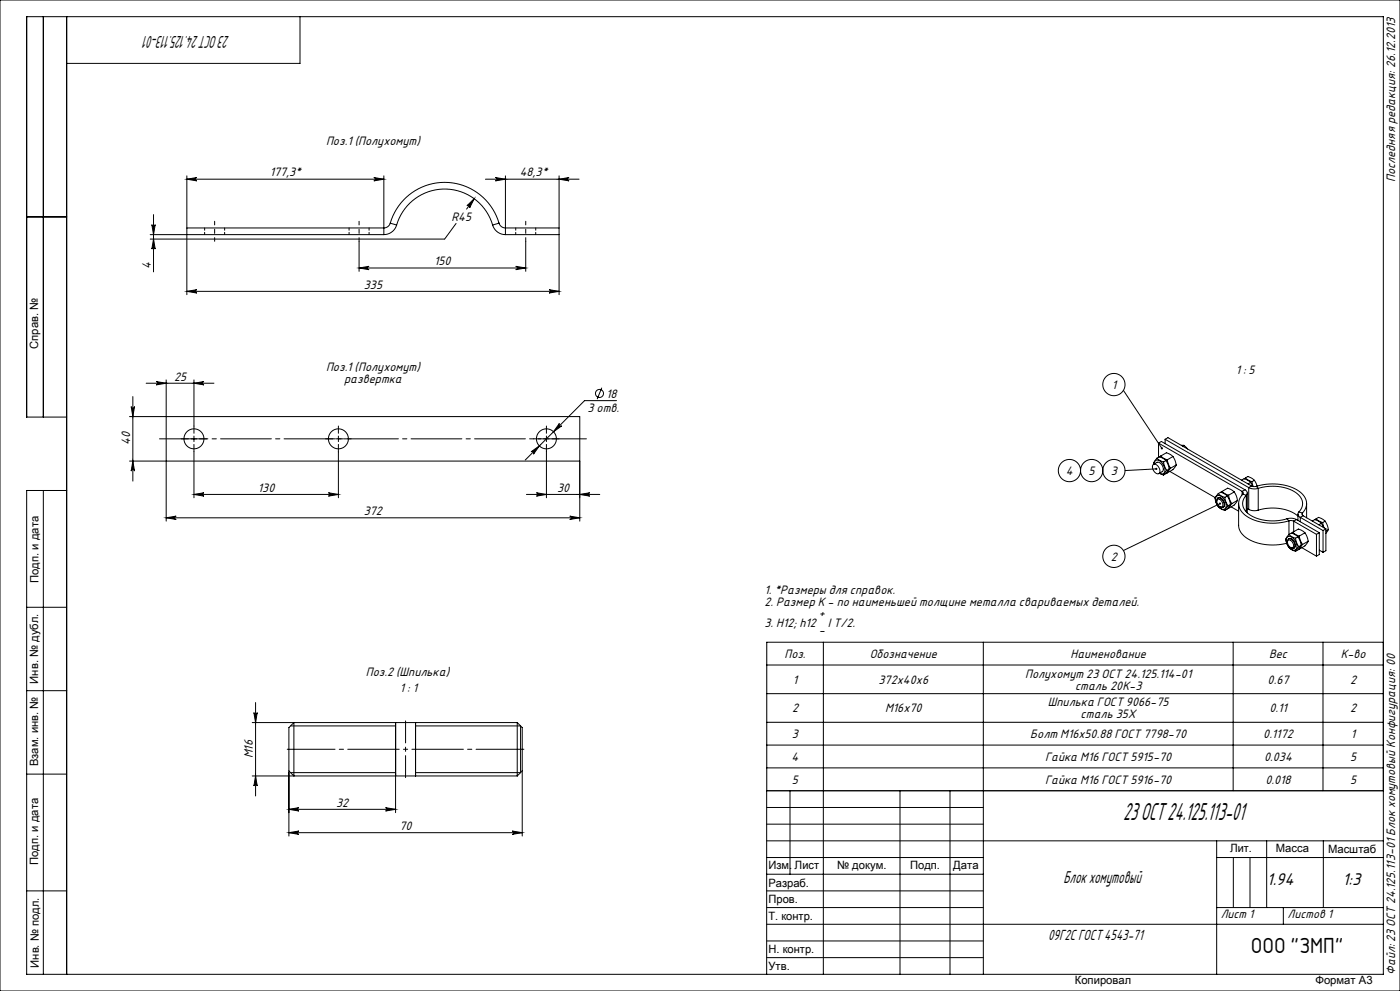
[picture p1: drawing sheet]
<svg xmlns="http://www.w3.org/2000/svg" width="420mm" height="297mm" viewBox="0 0 420 297" stroke-linecap="round" stroke-linejoin="round" font-family="sans-serif">
<g fill="none" stroke="#000" stroke-width=".3">
<path d="M0 0h420v297h-420zM13 5v120M20 5v287M90 5v14h-70M56.1 53.7l3-.5a.5 .5 0 0 0-.5 .5 .5 .5 0 0 0 .5 .5zM56.1 53.7h59.1M56.1 52.7v35.6M112.2 53.2l3 .5-3 .5a.5 .5 0 0 0 .4-.5 .5 .5 0 0 0-.4-.5zM115.2 52.7v17.6M142.3 59.6l-2.3 3.1M145.6 53.7h28.1M148.6 53.2l3 .5-3 .5a.5 .5 0 0 0 .5-.5 .5 .5 0 0 0-.5-.5z"/>
<path d="M151.6 52.7v17.6M167.7 53.7l3-.5a.5 .5 0 0 0-.5 .5 .5 .5 0 0 0 .5 .5zM167.7 52.7v35.6M8 65h12M45.6 67.3a.5 .5 0 0 0 .5 .5 .5 .5 0 0 0 .5-.5l-.5 3zM46.1 71.7l.5 3a.5 .5 0 0 0-.5-.5 .5 .5 0 0 0-.5 .5zM46.1 64.3v17.2M107.7 72.3v9M115.2 70.3h-70.1M117.1 66.9a17 17 0 0 1 16.3-12.2 17 17 0 0 1 16.3 12.2M117.1 66.9a2 2 0 0 1-1.9 1.4h-59.1M117.1 66.9l1.9 .5"/>
<path d="M119 67.4a15 15 0 0 1 14.4-10.7 15 15 0 0 1 14.4 10.7M119 67.4a4 4 0 0 1-3.8 2.9M136.8 67l-3.4 4.7h-88.3M140.1 61.7l2.2-2.1-1.4 2.7a.5 .5 0 0 0-.1-.7 .5 .5 0 0 0-.7 .1zM147.8 67.4a4 4 0 0 0 3.8 2.9M149.7 66.9a2 2 0 0 0 1.9 1.4h16.1M149.7 66.9l-1.9 .5M151.6 70.3h16.1M154.7 79.8l3 .5-3 .5a.5 .5 0 0 0 .5-.5 .5 .5 0 0 0-.5-.5zM157.7 72.3v9M56.1 87.3l3-.5a.5 .5 0 0 0-.5 .5 .5 .5 0 0 0 .5 .5zM56.1 87.3h111.6"/>
<path d="M107.7 80.3l3-.5a.5 .5 0 0 0-.5 .5 .5 .5 0 0 0 .5 .5zM107.7 80.3h50M164.7 86.8l3 .5-3 .5a.5 .5 0 0 0 .5-.5 .5 .5 0 0 0-.5-.5zM39.9 118.9v25.3M43.9 114.9h20.3M46.9 114.4l3 .5-3 .5a.5 .5 0 0 0 .4-.5 .5 .5 0 0 0-.4-.5zM49.9 113.9v42.3M58.2 113.9v13.8M58.2 114.9l3-.5a.5 .5 0 0 0-.5 .5 .5 .5 0 0 0 .5 .5zM180.5 116.2l-1.3 3.4M337 117l11.6 17.4M20 125h-12v-120h407v287h-407v-145h12"/>
<path d="M38.9 124.9h135v31.3M38.9 138.2h135M39.4 121.9a.5 .5 0 0 0 .5 .4 .5 .5 0 0 0 .5-.4l-.5 3zM39.9 138.2l.5 3a.5 .5 0 0 0-.5-.5 .5 .5 0 0 0-.5 .5zM57.4 131.5h1.6M58.2 130.7v1.7M58.2 135.4v13.8M100.7 131.5h1.7M101.5 135.4v13.8M101.5 130.7v1.7M159.3 135.4l2.5-1.8-1.8 2.5a.5 .5 0 0 0 0-.7 .5 .5 0 0 0-.7 0zM163.1 131.5h1.7"/>
<path d="M163.9 135.4v13.8M163.9 130.7v1.7M167.8 126.9a.5 .5 0 0 0 0 .7 .5 .5 0 0 0 .7 0l-2.5 1.8zM185 120.1h-9.6l-17.8 17.8M345.9 139.3a1.73 1.73 0 0 1 2.1 2 .78 .78 0 0 1-.7 .8 .78 .78 0 0 1-.8-.5 1.99 1.99 0 0 1-.6-2.3zM346.1 139.2l1-.6a1.85 1.85 0 0 1 1.6 2.8l-1 .5M346.3 139a1.09 1.09 0 0 1 .8-1.2 1.09 1.09 0 0 1 1.2 .7 2.55 2.55 0 0 1 .7 3.4l-.4 .1-.7-.2 1.2 .6M347.1 137.3l-.9 1.2v.6M347.1 137.3l2 1.2M347.1 137.3a1.67 1.67 0 0 1 2.4 .5l.3 .2M347.6 132.8l25 14.5M347.6 132.8l.8-.5 25.1 14.5"/>
<path d="M347.6 132.8v4.3M348.2 136.7l2 1.1M348.2 136.7l1.7-1 2 1.1M348.2 136.7l-.2 .3M349.1 138.5l.3 1.2 .6 1.3M349.5 131.7l25.1 14.4M349.5 131.7l.9-.5 25.1 14.4M349.5 131.7v1.3M349.8 138l.6 1.1 .4 1.5M349.8 138l-.7 .5M350.2 137.8l.3 1.3 .7 1.2M351.9 136.8l.6 1.1 .4 1.4"/>
<path d="M351.9 136.8l-1.7 1M352.9 139.3l-.2 .3a4.6 4.6 0 0 1-2.5 2.1M352.9 139.3l-1.7 1M355.2 133.5l1.1 1.1M355.2 133.5h-.8M355.2 133.5l-.4 .2M13 147v145M49.9 155.2h124M49.9 155.2l3-.5a.5 .5 0 0 0-.5 .5 .5 .5 0 0 0 .5 .5zM58.2 148.2h43.3M58.2 148.2l3-.5a.5 .5 0 0 0-.5 .5 .5 .5 0 0 0 .5 .5zM98.5 147.7l3 .5-3 .5a.5 .5 0 0 0 .5-.5 .5 .5 0 0 0-.5-.5z"/>
<path d="M157.9 148.2h22M160.9 147.7l3 .5-3 .5a.5 .5 0 0 0 .5-.5 .5 .5 0 0 0-.5-.5zM170.9 154.7l3 .5-3 .5a.5 .5 0 0 0 .5-.5 .5 .5 0 0 0-.5-.5zM173.9 148.2l3-.5a.5 .5 0 0 0-.4 .5 .5 .5 0 0 0 .4 .5zM346.9 140.5l-9.4 .5M350 141.7h.2M350 141l-.9 1.4M350.8 140.6l-1 1.4-.7 .4M350.8 140.6l-.8 .4M350.9 141.3l13.7 7.9M351.2 140.3l-1 1.4M365 148.7a2.24 2.24 0 0 1 2.7 2 1.18 1.18 0 0 1 .1 1.4 1.18 1.18 0 0 1-1.3 .4 2.91 2.91 0 0 1-1.5-3.8z"/>
<path d="M365 150.2a.83 .83 0 0 1 .5-1 .83 .83 0 0 1 1.1 .5 1.46 1.46 0 0 1 .1 2.4l-.8-.3M365.2 149.7a1.41 1.41 0 0 1 1.4 .7 1.41 1.41 0 0 1-.1 1.5 1.58 1.58 0 0 1-1.3-2.2zM365.4 149.2a1.75 1.75 0 0 1 1.7 .9 1.75 1.75 0 0 1-.1 1.9M365.5 147.9l-.4 .5a1.76 1.76 0 0 0-.2 2.4l.7 1.2 1.8 1M365.5 147.9l1.9 1.2M365.5 147.9a1.67 1.67 0 0 1 2.4 .5l.3 .2M366 150.9l-29 14.1M366.6 147.3l2 1.1M366.6 147.3l1.7-1 2 1.1M366.6 147.3l-.2 .3M367.4 149.1l.3 1.2 .7 1.3M368.2 148.6l.6 1.1 .3 1.5"/>
<path d="M368.2 148.6l-.8 .5M368.4 152.3h.2M368.4 151.6l-1 1.4M368.6 148.4l.3 1.3 .6 1.2M369.1 151.2l-.9 1.4-.8 .4M369.1 151.2l-.7 .4M369.3 151.9l2.3 1.3M369.5 150.9l-.9 1.4M370.3 147.4l.6 1.1 .3 1.5M370.3 147.4l-1.7 1M371.2 150l-.1 .2a4.6 4.6 0 0 1-2.5 2.1M371.2 150l-1.7 .9"/>
<path d="M371.6 150.9v6.6a5.8 5.8 0 0 0 4.2 4.7 16.7 16.7 0 0 0 10.2 .6M372.5 143.9a1.69 1.69 0 0 1 2.4 .4l.3 .3M372.6 147.3a.5 .5 0 0 1 .2 .8M372.6 147.3v1M372.8 148.1a4.1 4.1 0 0 0 1.2 6.6 15.7 15.7 0 0 0 12.7 1.4M372.8 148.1l1.1 .3M373.5 146.8a1 1 0 0 1 .4 1.6M373.5 146.8l-.9 .5M373.6 143.2l2 1.2M373.6 143.2a1.67 1.67 0 0 1 2.4 .5l.3 .2M373.6 143.2l-.2 .3M373.9 148.4a3.6 3.6 0 0 0 1 5.9 13.9 13.9 0 0 0 11.2 1.2"/>
<path d="M373.9 148.4v5M374.2 147.8v5.9M374.2 152.4l.4 .3M374.6 146.1a3.8 3.8 0 0 0 2.9 .3M374.6 152.7a3.8 3.8 0 0 0 2.9 .2M374.6 146.1v6.6M375.2 144.6l.6 1.2M375.2 144.6l-.8 .4M375.5 145.6l1.4 .2M375.5 145.6l-.9 .5M375.6 144.4l.4 1.4M376.3 143.9l.8 1.8"/>
<path d="M376.3 143.9l-.7 .5M376.9 145.8a15.1 15.1 0 0 1 13.6 2.1 3.9 3.9 0 0 1 .2 5.8M376.9 145.8l.6 .6M377.5 146.4a13.1 13.1 0 0 1 12.1 1.9 3.4 3.4 0 0 1 .1 5.1M377.5 152.9a13.3 13.3 0 0 1 11.9 1.8M377.5 146.4v6.5M386.1 155.5a3.8 3.8 0 0 1 2.9 .2M386.1 155.5l.6 .6M386.7 156.1l1.4 .1M386.7 156.1v4.1M387.8 159.5l2 1.2M387.8 159.5l1.7-.9 2 1.1"/>
<path d="M387.8 159.5l-.2 .3M388.1 156.2l6.8 3.9M388.1 156.2v3.2M389 155.7l-.9 .5M389 155.7l6.8 4M389.4 154.1v1.9M389.7 153.4a1 1 0 0 0 .4 1.7M389.7 153.4l1 .3M390.1 155.1l6.8 3.9M390.1 155.1v1.3M390.7 153.7a.5 .5 0 0 0 .2 .9M390.7 153.7v.7"/>
<path d="M390.9 154.6l6.9 3.9M390.9 154.6l-.8 .5M391.5 159.7l.6 1.1 .4 1.4M391.5 159.7l-1.7 1M392 150.9v4.3M393.7 156.2a1.69 1.69 0 0 1 2.4 .4l.3 .2M394.8 155.5l2 1.1M394.8 155.5a1.67 1.67 0 0 1 2.5 .4l.2 .3M394.8 155.5l-.2 .3M395.8 159.7l-.9 .4M395.8 159.7v6.5l-.9 .5M396.4 156.8l.7 1.3"/>
<path d="M396.4 156.8l-.8 .5M396.8 156.6l.5 1.6M396.9 159v6.5M397.5 156.2l.6 1.1 .4 1.4M397.5 156.2l-.7 .4M397.8 158.5l-.9 .5M397.8 158.5v6.5l-.9 .5M398.5 158.7l-.7 1.1M398.5 158.7l-.7 .4M386.2 160.9a2.24 2.24 0 0 1 2.7 2 1.18 1.18 0 0 1 .1 1.4 1.18 1.18 0 0 1-1.3 .5 2.91 2.91 0 0 1-1.5-3.9zM386.2 162.5a.83 .83 0 0 1 .6-1.1 .83 .83 0 0 1 1 .5 1.47 1.47 0 0 1 .1 2.4l-.7-.2M386.4 161.9a1.42 1.42 0 0 1 1.4 .7 1.42 1.42 0 0 1-.1 1.6 1.58 1.58 0 0 1-1.3-2.3z"/>
<path d="M386.6 161.5a1.75 1.75 0 0 1 1.7 .9 1.75 1.75 0 0 1-.1 1.9M386.7 160.2l-.4 .4a1.76 1.76 0 0 0-.2 2.4l.8 1.3 1.8 .9M386.7 160.2l2 1.1M386.7 160.2a1.67 1.67 0 0 1 2.4 .4l.3 .3M388.7 161.3l.3 1.3 .6 1.2M389.4 160.9l.6 1.1 .4 1.4M389.4 160.9l-.7 .4M389.6 164.5l.2 .1M389.6 163.8l-.9 1.4M389.8 160.7l.3 1.2 .7 1.3M390.4 163.4l-1 1.4-.7 .4M390.4 163.4l-.8 .4"/>
<path d="M390.5 164.1l4.4 2.6M390.8 163.2l-1 1.4M392.5 162.2l-.2 .3a4.6 4.6 0 0 1-2.5 2.1M392.5 162.2l-1.7 1M394.9 160.1v6.6M395.8 164.9l1.1 .6M8 182h12M230 199.3h185M247 192.5v44.5M295 192.5v99.5M369.9 192.5v44.5M396.9 192.5v44.5"/>
<path d="M415 192.5h-185v99.5M8 207h12M75.7 216.6h79.5M76.2 213.6a.5 .5 0 0 0 .5 .4 .5 .5 0 0 0 .5-.4l-.5 3zM76.7 210.6v28M86.7 218.1l1.5-1.5v16l-1.5-1.5zM87.2 217.6h31.5M118.7 216.6v16zM124.7 216.6v16M124.7 217.6h31.5M155.2 216.6v16M155.2 216.6l1.5 1.5v13"/>
<path d="M156.2 217.6v14h-31.5M156.2 217.6h.1M230 207.9h185M230 216.5h185M8 232h12M75.7 232.6h79.5M76.7 232.6l.5 3a.5 .5 0 0 0-.5-.5 .5 .5 0 0 0-.5 .5zM86.7 231.1v19.5M87.2 231.6h31.5v12M156.7 231.1v19.5M156.7 231.1l-1.5 1.5M230 237h185"/>
<path d="M230 223.3h185M230 230.1h185M237 237v25M247 237v55M270 237v55M285 237v55M86.7 242.6l3-.5a.5 .5 0 0 0-.5 .5 .5 .5 0 0 0 .5 .5zM86.7 249.6l3-.5a.5 .5 0 0 0-.5 .5 .5 .5 0 0 0 .5 .5zM86.7 242.6h32M86.7 249.6h70M115.7 242.1l3 .5-3 .5a.5 .5 0 0 0 .4-.5 .5 .5 0 0 0-.4-.5zM153.7 249.1l3 .5-3 .5a.5 .5 0 0 0 .4-.5 .5 .5 0 0 0-.4-.5z"/>
<path d="M230 257h65M230 242h65M230 247h65M230 252h185M365 252v40M365 257h50M370 257v15M375 257v15M380 252v20M397 252v20M8 267h12M230 262h65"/>
<path d="M230 267h65M230 272h65M230 277h185M365 272h50M385 272v5M230 282h65M230 287h65"/>
<circle cx="179.8" cy="117.9" r="1.2"/>
<circle cx="334.2" cy="115.3" r="3.3"/>
<circle cx="58.2" cy="131.5" r="3"/>
<circle cx="101.5" cy="131.5" r="3"/>
<circle cx="163.9" cy="131.5" r="3"/>
<circle cx="320.8" cy="141" r="3.3"/>
<circle cx="327.5" cy="141" r="3.3"/>
<circle cx="334.2" cy="141" r="3.3"/>
<circle cx="334.2" cy="166.7" r="3.3"/>
</g>
<path d="M56.5 131.5h-2.1M58.2 133.2v2.2M58.2 129.9v-2.2M59.9 131.5h2.1M99.9 131.5h-2.2M101.5 133.2v2.2M101.5 129.9v-2.2M103.2 131.5h2.2M162.3 131.5h-2.2M163.9 133.2v2.2M163.9 129.9v-2.2M165.6 131.5h2.2" fill="none" stroke="#000" stroke-width=".3" stroke-dasharray="15.2 1.3 1.3 1.3"/>
<path d="M175.9 131.5h-128" fill="none" stroke="#000" stroke-width=".3" stroke-dasharray="15.2 1.3 1.3 1.3" stroke-dashoffset=".7"/>
<path d="M86.2 224.6h32.5M124.7 224.6h32.5" fill="none" stroke="#000" stroke-width=".3" stroke-dasharray="15.2 1.3 1.3 1.3" stroke-dashoffset=".9"/>
<path d="M64.4 72.3v-6M107.7 72.3v-6M157.7 72.3v-6M118.7 224.6h6" fill="none" stroke="#000" stroke-width=".3" stroke-dasharray="15.2 1.3 1.3 1.3" stroke-dashoffset="14.1"/>
<path d="M121.7 233.1v-17" fill="none" stroke="#000" stroke-width=".3" stroke-dasharray="15.2 1.3 1.3 1.3" stroke-dashoffset="8.6"/>
<g fill="#000">
<path d="M167.7 53.7l3-.5a.5 .5 0 0 0-.5 .5 .5 .5 0 0 0 .5 .5zM148.6 53.2l3 .5-3 .5a.5 .5 0 0 0 .5-.5 .5 .5 0 0 0-.5-.5zM112.2 53.2l3 .5-3 .5a.5 .5 0 0 0 .4-.5 .5 .5 0 0 0-.4-.5zM56.1 53.7l3-.5a.5 .5 0 0 0-.5 .5 .5 .5 0 0 0 .5 .5z"/>
<path d="M45.6 67.3a.5 .5 0 0 0 .5 .5 .5 .5 0 0 0 .5-.5l-.5 3zM46.1 71.7l.5 3a.5 .5 0 0 0-.5-.5 .5 .5 0 0 0-.5 .5zM39.9 138.2l.5 3a.5 .5 0 0 0-.5-.5 .5 .5 0 0 0-.5 .5zM39.4 121.9a.5 .5 0 0 0 .5 .4 .5 .5 0 0 0 .5-.4l-.5 3z"/>
<path d="M140.1 61.7a.5 .5 0 0 1 .7-.1 .5 .5 0 0 1 .1 .7l1.4-2.7zM107.7 80.3l3-.5a.5 .5 0 0 0-.5 .5 .5 .5 0 0 0 .5 .5zM154.7 79.8l3 .5-3 .5a.5 .5 0 0 0 .5-.5 .5 .5 0 0 0-.5-.5zM159.3 135.4a.5 .5 0 0 1 .7 0 .5 .5 0 0 1 0 .7l1.8-2.5zM167.8 126.9l-1.8 2.5 2.5-1.8a.5 .5 0 0 1-.7 0 .5 .5 0 0 1 0-.7z"/>
<path d="M56.1 87.3l3-.5a.5 .5 0 0 0-.5 .5 .5 .5 0 0 0 .5 .5zM164.7 86.8l3 .5-3 .5a.5 .5 0 0 0 .5-.5 .5 .5 0 0 0-.5-.5z"/>
<path d="M348.3 134.1v.5h.4l-.1-.2 .1 .2 .1-.5zM346.7 140.3a.33 .33 0 0 0 .1 .5 .33 .33 0 0 0 .4-.3h-.3h.3l-.2-.3zM365.7 150.7a.34 .34 0 0 0 .3 .6 .33 .33 0 0 0 .3-.5l-.3 .1 .3-.1-.3-.2z"/>
<path d="M160.9 147.7l3 .5-3 .5a.5 .5 0 0 0 .5-.5 .5 .5 0 0 0-.5-.5zM173.9 148.2l3-.5a.5 .5 0 0 0-.4 .5 .5 .5 0 0 0 .4 .5z"/>
<path d="M170.9 154.7l3 .5-3 .5a.5 .5 0 0 0 .5-.5 .5 .5 0 0 0-.5-.5zM49.9 155.2l3-.5a.5 .5 0 0 0-.5 .5 .5 .5 0 0 0 .5 .5zM98.5 147.7l3 .5-3 .5a.5 .5 0 0 0 .5-.5 .5 .5 0 0 0-.5-.5zM58.2 148.2l3-.5a.5 .5 0 0 0-.5 .5 .5 .5 0 0 0 .5 .5zM58.2 114.9l3-.5a.5 .5 0 0 0-.5 .5 .5 .5 0 0 0 .5 .5zM46.9 114.4l3 .5-3 .5a.5 .5 0 0 0 .4-.5 .5 .5 0 0 0-.4-.5z"/>
<path d="M76.7 232.6l.5 3a.5 .5 0 0 0-.5-.5 .5 .5 0 0 0-.5 .5zM76.2 213.6a.5 .5 0 0 0 .5 .4 .5 .5 0 0 0 .5-.4l-.5 3z"/>
<path d="M86.7 242.6l3-.5a.5 .5 0 0 0-.5 .5 .5 .5 0 0 0 .5 .5zM115.7 242.1l3 .5-3 .5a.5 .5 0 0 0 .4-.5 .5 .5 0 0 0-.4-.5zM86.7 249.6l3-.5a.5 .5 0 0 0-.5 .5 .5 .5 0 0 0 .5 .5zM153.7 249.1l3 .5-3 .5a.5 .5 0 0 0 .4-.5 .5 .5 0 0 0-.4-.5z"/>
</g>
<path d="M61.4 68.3v2M67.4 70.3v-2M104.7 68.3v2M110.7 70.3v-2M154.7 68.3v2M160.7 70.3v-2" fill="none" stroke="#000" stroke-width=".3" stroke-dasharray="1.3 .6" stroke-dashoffset=".6"/>
<text font-size="7.3" x="336.9" y="245.9">23 ОСТ 24.125.113-01</text>
<text font-size="6.3" x="375.2" y="285.5">ООО &quot;ЗМП&quot;</text>
<g font-size="5.1">
<text x="68.8" y="10.7" transform="rotate(-180 68.8 10.7)">23 ОСТ 24.125.113-01</text>
<text x="319" y="264.5">Блок хомутовый</text>
<text x="380.1" y="265.3">1.94</text>
<text x="402.8" y="265.3">1:3</text>
</g>
<text font-size="4.4" x="314.4" y="281.8">09Г2С ГОСТ 4543-71</text>
<g font-size="3.7">
<text x="97.8" y="43.4">Поз.1 (Полухомут)</text>
<text x="80.9" y="52.9">177,3*</text>
<text x="155.9" y="52.9">48,3*</text>
<text x="418.5" y="54.6" transform="rotate(-90 418.5 54.6)">Последняя редакция: 26.12.2013</text>
<text x="135.4" y="66.2">R45</text>
<text x="45.2" y="80.6" transform="rotate(-90 45.2 80.6)">4</text>
<text x="130.3" y="79.5">150</text>
<text x="109.2" y="86.5">335</text>
<text x="97.8" y="111.3">Поз.1 (Полухомут)</text>
<text x="370.7" y="112">1 : 5</text>
<text x="52.2" y="114">25</text>
<text x="103.2" y="114.8">развертка</text>
<text x="181.8" y="119.3">18</text>
<text x="333.5" y="116.5">1</text>
<text x="176.3" y="123.3">3 отв.</text>
<text x="39" y="133.5" transform="rotate(-90 39 133.5)">40</text>
<text x="319.8" y="142.3">4</text>
<text x="326.6" y="142.3">5</text>
<text x="333.3" y="142.3">3</text>
<text x="77.4" y="147.4">130</text>
<text x="167.1" y="147.4">30</text>
<text x="109.2" y="154.4">372</text>
<text x="333.3" y="168">2</text>
<text x="229.3" y="177.9">1. *Размеры для справок.</text>
<text x="229.3" y="181.5">2. Размер К - по наименьшей толщине металла свариваемых деталей.</text>
<text x="245.7" y="185">+</text>
<text x="229.3" y="187.9">3. H12; h12</text>
<text x="245.7" y="190.1">-</text>
<text x="248.4" y="187.9">I T/2.</text>
<text x="235.4" y="197.2">Поз.</text>
<text x="260.9" y="197.2">Обозначение</text>
<text x="321.2" y="197.2">Наименование</text>
<text x="380.7" y="197.2">Вес</text>
<text x="402.2" y="197.2">К-во</text>
<text x="109.7" y="202.6">Поз.2 (Шпилька)</text>
<text x="307.5" y="203.1">Полухомут 23 ОСТ 24.125.114-01</text>
<text x="120" y="207.3">1 : 1</text>
<text x="237.9" y="204.9">1</text>
<text x="263.6" y="204.9">372х40х6</text>
<text x="322.5" y="206.7">сталь 20К-3</text>
<text x="380.3" y="204.9">0.67</text>
<text x="405" y="204.9">2</text>
<text x="237.6" y="213.5">2</text>
<text x="265.5" y="213.5">М16х70</text>
<text x="314.4" y="211.7">Шпилька ГОСТ 9066-75</text>
<text x="324.2" y="215.2">сталь 35Х</text>
<text x="380.8" y="213.5">0.11</text>
<text x="405" y="213.5">2</text>
<text x="237.6" y="221.2">3</text>
<text x="309.1" y="221.2">Болт M16x50.88 ГОСТ 7798-70</text>
<text x="379" y="221.2">0.1172</text>
<text x="405.3" y="221.2">1</text>
<text x="75.9" y="227.3" transform="rotate(-90 75.9 227.3)">М16</text>
<text x="237.5" y="228">4</text>
<text x="313.5" y="228">Гайка M16 ГОСТ 5915-70</text>
<text x="379.2" y="228">0.034</text>
<text x="405" y="228">5</text>
<text x="237.6" y="234.8">5</text>
<text x="313.5" y="234.8">Гайка M16 ГОСТ 5916-70</text>
<text x="379.6" y="234.8">0.018</text>
<text x="405" y="234.8">5</text>
<text x="100.9" y="241.7">32</text>
<text x="119.9" y="248.7">70</text>
<text x="418.5" y="292.1" transform="rotate(-90 418.5 292.1)">Файл: 23 ОСТ 24.125.113-01 Блок хомутовый Конфигурация: 00</text>
</g>
<g font-size="3.6">
<text x="366.2" y="275.3">Лист 1</text>
<text x="386.3" y="275.2">Листов 1</text>
</g>
<g font-size="3.4">
<text x="11.5" y="104.5" transform="rotate(-90 11.5 104.5)">Справ. №</text>
<text x="11.6" y="174.7" transform="rotate(-90 11.6 174.7)">Подп. и дата</text>
<text x="11.4" y="204.9" transform="rotate(-90 11.4 204.9)">Инв. № дубл.</text>
<text x="11.4" y="229.6" transform="rotate(-90 11.4 229.6)">Взам. инв. №</text>
<text x="369" y="255.5">Лит.</text>
<text x="382.8" y="255.5">Масса</text>
<text x="398.4" y="255.8">Масштаб</text>
<text x="11.4" y="259.2" transform="rotate(-90 11.4 259.2)">Подп. и дата</text>
<text x="230.5" y="260.4">Изм.</text>
<text x="238.4" y="260.4">Лист</text>
<text x="251.1" y="260.4">№ докум.</text>
<text x="273" y="260.4">Подп.</text>
<text x="286" y="260.4">Дата</text>
<text x="230.5" y="265.7">Разраб.</text>
<text x="230.5" y="275.7">Т. контр.</text>
<text x="230.6" y="270.7">Пров.</text>
<text x="230.6" y="285.7">Н. контр.</text>
<text x="11.6" y="290" transform="rotate(-90 11.6 290)">Инв. № подл.</text>
<text x="230.6" y="290.8">Утв.</text>
<text x="322.5" y="295">Копировал</text>
<text x="394.6" y="295">Формат А3</text>
</g>
</svg>
